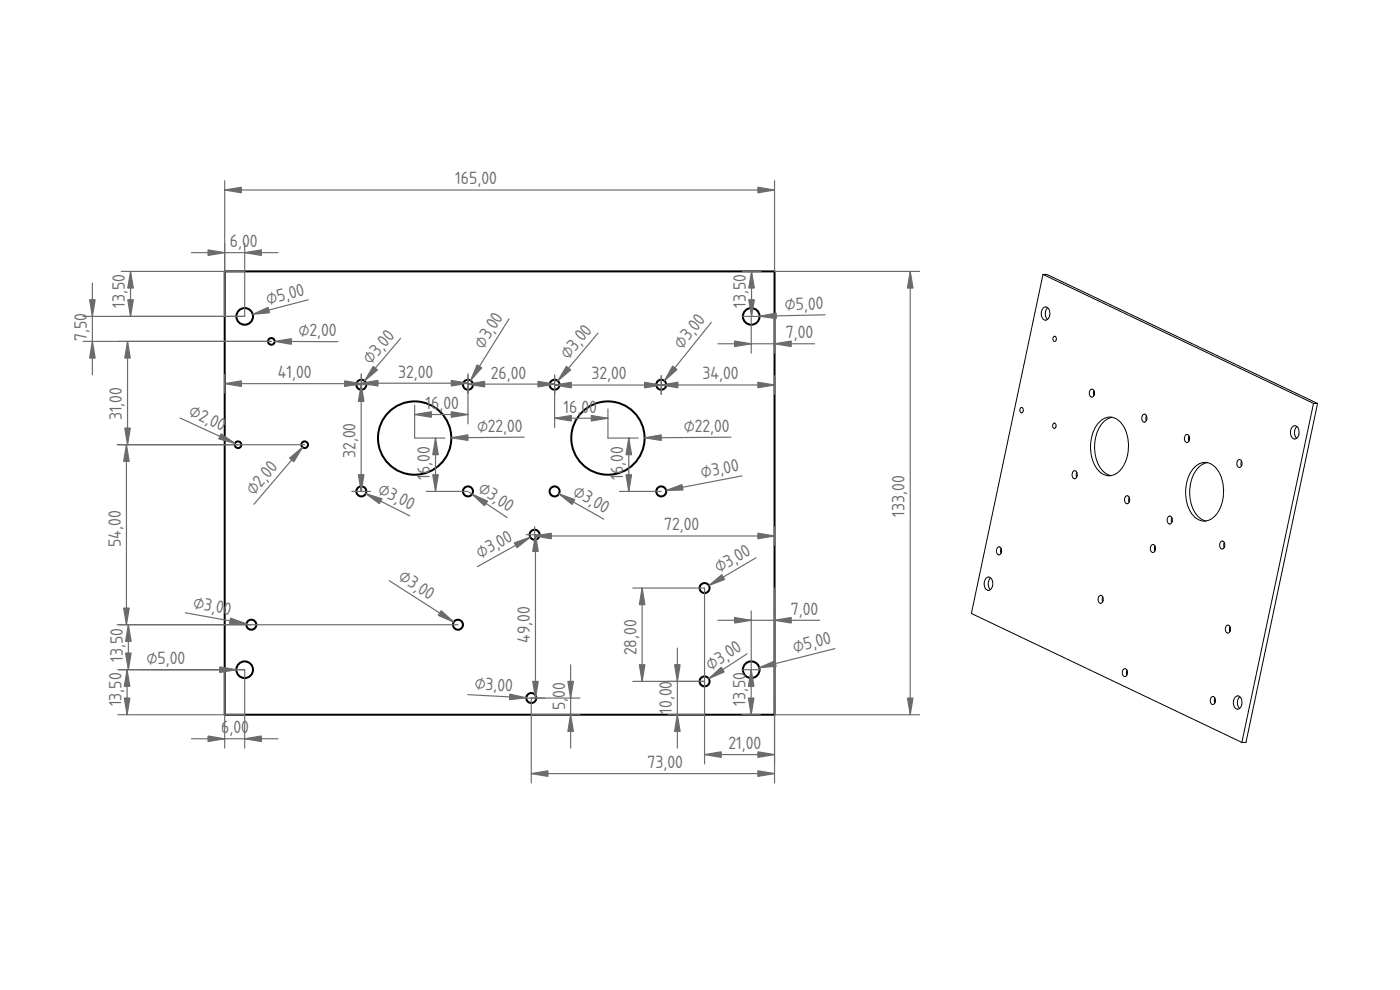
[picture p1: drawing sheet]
<svg xmlns="http://www.w3.org/2000/svg" width="420mm" height="297mm" viewBox="0 0 420 297" stroke-linecap="round" stroke-linejoin="round" font-family="sans-serif">
<path d="M149.9 147.9h.1" fill="none" stroke="#000" stroke-width=".3"/>
<g fill="#fff">
<circle cx="124.4" cy="131.4" r="11"/>
<circle cx="182.4" cy="131.4" r="11"/>
<circle cx="73.4" cy="94.9" r="2.5"/>
<circle cx="225.5" cy="94.9" r="2.5"/>
<circle cx="73.4" cy="200.9" r="2.5"/>
<circle cx="225.5" cy="200.9" r="2.5"/>
<circle cx="211.4" cy="176.4" r="1.5"/>
<circle cx="75.4" cy="187.4" r="1.5"/>
<circle cx="160.4" cy="160.4" r="1.5"/>
<circle cx="198.4" cy="115.4" r="1.5"/>
<circle cx="108.4" cy="115.4" r="1.5"/>
<circle cx="166.4" cy="115.4" r="1.5"/>
<circle cx="108.4" cy="147.4" r="1.5"/>
<circle cx="137.4" cy="187.4" r="1.5"/>
<circle cx="166.4" cy="147.4" r="1.5"/>
<circle cx="140.4" cy="147.4" r="1.5"/>
<circle cx="198.4" cy="147.4" r="1.5"/>
<circle cx="140.4" cy="115.4" r="1.5"/>
<circle cx="159.4" cy="209.4" r="1.5"/>
<circle cx="211.4" cy="204.4" r="1.5"/>
<circle cx="71.4" cy="133.4" r="1"/>
<circle cx="91.4" cy="133.4" r="1"/>
<circle cx="81.4" cy="102.4" r="1"/>
</g>
<g fill="none" stroke="#000" stroke-width=".6">
<path d="M67.4 81.4h165.1v133h-165.1z"/>
<circle cx="73.4" cy="94.9" r="2.5"/>
<circle cx="225.5" cy="94.9" r="2.5"/>
<circle cx="81.4" cy="102.4" r="1"/>
<circle cx="108.4" cy="115.4" r="1.5"/>
<circle cx="140.4" cy="115.4" r="1.5"/>
<circle cx="166.4" cy="115.4" r="1.5"/>
<circle cx="198.4" cy="115.4" r="1.5"/>
<circle cx="71.4" cy="133.4" r="1"/>
<circle cx="91.4" cy="133.4" r="1"/>
<circle cx="124.4" cy="131.4" r="11"/>
<circle cx="182.4" cy="131.4" r="11"/>
<circle cx="108.4" cy="147.4" r="1.5"/>
<circle cx="140.4" cy="147.4" r="1.5"/>
<circle cx="166.4" cy="147.4" r="1.5"/>
<circle cx="198.4" cy="147.4" r="1.5"/>
<circle cx="160.4" cy="160.4" r="1.5"/>
<circle cx="211.4" cy="176.4" r="1.5"/>
<circle cx="75.4" cy="187.4" r="1.5"/>
<circle cx="137.4" cy="187.4" r="1.5"/>
<circle cx="73.4" cy="200.9" r="2.5"/>
<circle cx="159.4" cy="209.4" r="1.5"/>
<circle cx="211.4" cy="204.4" r="1.5"/>
<circle cx="225.5" cy="200.9" r="2.5"/>
</g>
<path d="M149.9 147.9h.1M343.5 152.6h.1" fill="none" stroke="#000" stroke-width=".3"/>
<g fill="none" stroke="#6b6b6b" stroke-width=".35">
<path d="M67.4 54.2v40.7M67.4 57h165.1M232.5 54.2v27.2h43.5M57.4 75.8h26M73.4 73v21.9h-48.5M27.7 84.9v27.5M36.4 81.4h37M39.2 81.4v13.5M92.5 89.9l-16.6 4.4M152.8 95.7l-11.6 18.5M179.5 100l-12.1 14.3M213.5 96.7l-14.1 17.6"/>
<path d="M222.7 94.9h5.7M222.7 81.4h5.7M225.5 94.9v11M225.5 81.4v13.5M232.5 94.9v11M247.6 94.5l-19.7 .4M273.2 81.4v133M24.9 102.4h56.5M38.3 102.4v31M67.4 115.1h41M67.4 112.3v5.6M82.4 102.4l19 .1"/>
<path d="M105.6 115.4h5.6M108.4 112.2v35.2M108.4 115h32M120.2 101.5l-10.8 12.8M140.4 112.2v15M140.4 115.3h26M166.4 112.5v15.8M198.4 112.7v5.6M215.4 103.1h29.1M232.5 115.5h-66.1M232.5 112.7v5.6M35.1 133.4h56.3"/>
<path d="M37.9 133.4v54M54 125.4l16.5 7.6M90.8 134.2l-14.6 17.1M124.4 121.6v9.8h9.1M124.4 124.4h16M130.7 131.4v16M157.3 131.2l-21.9 .1M166.4 125.5h16M182.4 122.7v8.7h9.1M188.7 131.4v16M219.4 131.2l-26 .2M105.6 147.4h5.6"/>
<path d="M109.8 148.1l13.2 6.7M127.9 147.4h12.5M140.7 147.6l11.5 7.7M160.4 158v5.6M167.8 148.2l13.4 7.6M185.9 147.4h12.5M222.7 142.8l-22.8 4.4M232.5 158v5.6M116.8 174.2l19.4 12.4M157.9 160.4h5.6M159.1 161.2l-15.8 8.8M160.4 160.8h72.1"/>
<path d="M160.7 160.4v49M189.9 176.4h21.5v52.8M192.7 176.4v28M226.9 167.4l-14.2 8.3M232.5 176.4v58.5M35.1 187.4h102.3M38.5 187.4v13.5M55.6 183.9l18.4 3.3M171.2 199.4v25M203.3 194.4v30M215.4 186.1h30.6M224.2 196.2l-11.6 7.5"/>
<path d="M225.5 183.3l-.1 31.1M250.6 194.6l-22.7 5.7M35.3 200.9h38.1v23.6M35.3 214.4h38.1M38.1 200.9v13.5M67.4 200.9v23.6M140.4 208.4l17.5 1M157.9 209.4h16.1M159.4 214.4h14.6M159.4 209.4v25.5M189.9 204.4h21.5M200.5 214.4h10.9"/>
<path d="M222.6 200.9h5.6M222.6 214.4h5.6M232.5 214.4h43.5M57.4 221.7h26M159.4 232.1h73.1M211.4 226.4h21.1"/>
</g>
<g fill="#6b6b6b" stroke="#6b6b6b" stroke-width=".35">
<path d="M75.9 94.3l4.6-2.1 .4 1.6z"/>
<path d="M227.9 94.9l5-1 .1 1.7z"/>
<path d="M82.4 102.4l5-.8v1.7z"/>
<path d="M86.9 137.5l3.9-3.3-2.6 4.3z"/>
<path d="M66.3 130.2l4.2 2.8-4.9-1.3z"/>
<path d="M112 109.9l1.3 1.1-3.9 3.3z"/>
<path d="M143.2 109.5l1.4 .9-3.4 3.8z"/>
<path d="M170 109.9l1.3 1.1-3.9 3.3z"/>
<path d="M201.9 109.8l1.3 1.1-3.8 3.4z"/>
<path d="M109.8 148.1l4.8 1.5-.7 1.5z"/>
<path d="M141.7 148.3l4.6 2.1-.9 1.3z"/>
<path d="M167.8 148.2l4.7 1.7-.8 1.5z"/>
<path d="M199.9 147.2l4.8-1.8 .3 1.6z"/>
<path d="M135.4 131.3l5-.8v1.6z"/>
<path d="M193.4 131.4l5-.9 .1 1.7z"/>
<path d="M227.9 200.3l4.6-2 .4 1.6z"/>
<path d="M65.9 200.1l5 .8-5 .9z"/>
<path d="M69.2 185.5l4.8 1.7-5.1-.1z"/>
<path d="M132.4 183.2l3.8 3.4-4.7-2z"/>
<path d="M153 208.3l4.9 1.1-5 .5z"/>
<path d="M154.4 162.9l4.7-1.7-3.9 3.1z"/>
<path d="M212.7 175.7l3.9-3.3 .9 1.5z"/>
<path d="M212.7 203.6l3.8-3.4 .9 1.4z"/>
<path d="M38.3 89.9h1.7l-.8 5z"/>
<path d="M39.2 81.4l.8 5h-1.7z"/>
<path d="M27.7 102.4l.9 5h-1.7z"/>
<path d="M26.9 89.9h1.7l-.9 5z"/>
<path d="M37.4 128.4h1.7l-.8 5z"/>
<path d="M38.3 102.4l.8 5h-1.7z"/>
<path d="M37.1 182.4h1.7l-.9 5z"/>
<path d="M37.9 133.4l.9 5h-1.7z"/>
<path d="M38.1 200.9l.9 5h-1.7z"/>
<path d="M37.3 209.4h1.7l-.9 5z"/>
<path d="M37.7 195.9h1.7l-.9 5z"/>
<path d="M38.5 187.4l.9 5h-1.7z"/>
<path d="M108.4 115.4l.8 5h-1.6z"/>
<path d="M107.6 142.4h1.6l-.8 5z"/>
<path d="M135.4 114.1l5 .9-5 .8z"/>
<path d="M108.4 115l5-.9v1.7z"/>
<path d="M103.4 114.3l5 .8-5 .8z"/>
<path d="M67.4 115.1l5-.8v1.6z"/>
<path d="M161.4 114.4l5 .9-5 .8z"/>
<path d="M140.4 115.3l5-.9v1.7z"/>
<path d="M166.4 115.5l5-.8v1.7z"/>
<path d="M193.4 114.7l5 .8-5 .9z"/>
<path d="M198.4 115.5l5-.8v1.6z"/>
<path d="M227.5 114.7l5 .8-5 .8z"/>
<path d="M187.9 142.4h1.6l-.8 5z"/>
<path d="M188.7 131.4l.8 5h-1.6z"/>
<path d="M129.9 142.4h1.6l-.8 5z"/>
<path d="M130.7 131.4l.8 5h-1.6z"/>
<path d="M135.4 123.5l5 .9-5 .8z"/>
<path d="M124.4 124.4l5-.9v1.7z"/>
<path d="M177.4 124.7l5 .8-5 .8z"/>
<path d="M166.4 125.5l5-.8v1.6z"/>
<path d="M160.4 160.8l5-.8v1.7z"/>
<path d="M227.5 160l5 .8-5 .9z"/>
<path d="M159.4 232.1l5-.8v1.6z"/>
<path d="M227.5 231.3l5 .8-5 .8z"/>
<path d="M159.9 204.4h1.6l-.8 5z"/>
<path d="M160.7 160.4l.8 5h-1.6z"/>
<path d="M191.9 199.4h1.6l-.8 5z"/>
<path d="M192.7 176.4l.8 5h-1.6z"/>
<path d="M211.4 226.4l5-.8v1.6z"/>
<path d="M227.5 225.6l5 .8-5 .8z"/>
<path d="M170.4 204.4h1.7l-.9 5z"/>
<path d="M171.2 214.4l.9 5h-1.7z"/>
<path d="M202.4 199.4h1.7l-.8 5z"/>
<path d="M203.3 214.4l.8 5h-1.7z"/>
<path d="M73.4 221.7l5-.9v1.7z"/>
<path d="M62.4 220.8l5 .9-5 .8z"/>
<path d="M224.7 89.9h1.7l-.9 5z"/>
<path d="M225.5 81.4l.9 5h-1.7z"/>
<path d="M220.4 102.3l5.1 .8-5.1 .9z"/>
<path d="M232.5 103.1l5-.8v1.7z"/>
<path d="M73.4 75.8l5-.8v1.6z"/>
<path d="M62.4 75l5 .8-5 .8z"/>
<path d="M225.4 200.9l.9 5h-1.7z"/>
<path d="M224.6 209.4h1.7l-.9 5z"/>
<path d="M220.4 185.3l5.1 .8-5.1 .8z"/>
<path d="M232.5 186.1l5-.8v1.6z"/>
<path d="M67.4 57l5-.8v1.6z"/>
<path d="M227.5 56.2l5 .8-5 .8z"/>
<path d="M273.2 81.4l.8 5h-1.7z"/>
<path d="M272.3 209.4h1.7l-.8 5z"/>
</g>
<path d="M313 82.3l1.2 .1 81.2 38.7-21.5 101.7h-1.2l-81.2-38.7z" fill-rule="evenodd" fill="#fff"/>
<path d="M343.5 152.6h.1" fill="none" stroke="#000" stroke-width=".3"/>
<path d="M313 82.3l81.2 38.7-21.5 101.8-81.2-38.7z" fill-rule="evenodd" fill="#fff"/>
<path d="M343.5 152.6h.1" fill="none" stroke="#000" stroke-width=".3"/>
<g fill="#fff">
<path d="M330 126.5a4.3 4.3 0 0 1 7 1.2 11.9 11.9 0 0 1-1.4 14 4.2 4.2 0 0 1-6.5-1.2 12 12 0 0 1 .9-14z" fill-rule="evenodd"/>
<path d="M358.6 140.1a4.3 4.3 0 0 1 7 1.2 11.9 11.9 0 0 1-1.5 14 4.2 4.2 0 0 1-6.5-1.2 12 12 0 0 1 1-14z" fill-rule="evenodd"/>
<path d="M359.5 140.5a3.1 3.1 0 0 1 4.6-.9 11.1 11.1 0 0 1 2.5 11.6 6.6 6.6 0 0 1-4.7 5.1 7 7 0 0 1-4.7-6.5 11.9 11.9 0 0 1 2.3-9.3z" fill-rule="evenodd"/>
<path d="M330.9 126.9a3.1 3.1 0 0 1 4.7-.9 11.1 11.1 0 0 1 2.5 11.6 6.6 6.6 0 0 1-4.7 5.1 7 7 0 0 1-4.7-6.5 11.9 11.9 0 0 1 2.2-9.3z" fill-rule="evenodd"/>
<path d="M394.2 121l1.2 .1-21.5 101.7h-1.2z" fill-rule="evenodd"/>
<path d="M313 82.3l1.2 .1 81.2 38.7-1.2-.1z" fill-rule="evenodd"/>
<path d="M330 126.5a4.1 4.1 0 0 1 3.8-1.3 7 7 0 0 0-5 6.3 10.7 10.7 0 0 0 3.1 10.6l1.5 .6a4.6 4.6 0 0 1-4.8-3.1 12 12 0 0 1 1.4-13.1z" fill-rule="evenodd"/>
<path d="M358.6 140.1a4.1 4.1 0 0 1 3.7-1.3 7 7 0 0 0-5 6.3 10.7 10.7 0 0 0 3.1 10.6l1.5 .6a4.6 4.6 0 0 1-4.8-3.1 12 12 0 0 1 1.5-13.1z" fill-rule="evenodd"/>
<path d="M370.8 209a1.22 1.22 0 0 1 1.4 0 1.22 1.22 0 0 1 .5 1.3 1.96 1.96 0 0 1-1.3 2.5 2.31 2.31 0 0 1-.6-3.8z" fill-rule="evenodd"/>
<path d="M313.2 92.3a1.22 1.22 0 0 1 1.3 0 1.22 1.22 0 0 1 .5 1.3 1.96 1.96 0 0 1-1.3 2.5 2.31 2.31 0 0 1-.5-3.8z" fill-rule="evenodd"/>
<path d="M388 128a1.22 1.22 0 0 1 1.3 0 1.22 1.22 0 0 1 .5 1.2 1.96 1.96 0 0 1-1.3 2.5 2.31 2.31 0 0 1-.5-3.7z" fill-rule="evenodd"/>
<path d="M296 173.4a1.22 1.22 0 0 1 1.4 0 1.22 1.22 0 0 1 .5 1.2 1.96 1.96 0 0 1-1.3 2.5 2.31 2.31 0 0 1-.6-3.7z" fill-rule="evenodd"/>
<path d="M370.8 209l.7-.2 .6 .2a2.62 2.62 0 0 0-.1 3.6 1.21 1.21 0 0 1-1.3-.1 1.21 1.21 0 0 1-.5-1.2v-1.1z" fill-rule="evenodd"/>
<path d="M313.2 92.3l.6-.2 .6 .2a2.62 2.62 0 0 0 0 3.5 1.21 1.21 0 0 1-1.4 0 1.21 1.21 0 0 1-.5-1.2l.1-1.1z" fill-rule="evenodd"/>
<path d="M388 128l.6-.3 .6 .3a2.62 2.62 0 0 0-.1 3.5 1.21 1.21 0 0 1-1.3 0 1.21 1.21 0 0 1-.5-1.3v-1z" fill-rule="evenodd"/>
<path d="M296 173.4l.7-.3 .6 .3a2.62 2.62 0 0 0-.1 3.5 1.21 1.21 0 0 1-1.3 0 1.21 1.21 0 0 1-.5-1.3v-1z" fill-rule="evenodd"/>
<path d="M314.4 92.3a2.62 2.62 0 0 1 0 3.5 2.62 2.62 0 0 1 0-3.5z" fill-rule="evenodd"/>
<path d="M372.1 209a2.62 2.62 0 0 1-.1 3.6 2.62 2.62 0 0 1 .1-3.6z" fill-rule="evenodd"/>
<path d="M389.2 128a2.62 2.62 0 0 1-.1 3.5 2.62 2.62 0 0 1 .1-3.5z" fill-rule="evenodd"/>
<path d="M297.3 173.4a2.62 2.62 0 0 1-.1 3.5 2.62 2.62 0 0 1 .1-3.5z" fill-rule="evenodd"/>
<path d="M299.3 164.4a.81 .81 0 0 1 1-.1 .81 .81 0 0 1 .3 1.1 .84 .84 0 0 1-.8 1.1 .84 .84 0 0 1-.8-1.2z" fill-rule="evenodd"/>
<path d="M329.8 179a.81 .81 0 0 1 1-.1 .81 .81 0 0 1 .3 1 .84 .84 0 0 1-.8 1.1 .84 .84 0 0 1-.7-1.2z" fill-rule="evenodd"/>
<path d="M363.5 209.3a.81 .81 0 0 1 1-.1 .81 .81 0 0 1 .3 1.1 .84 .84 0 0 1-.9 1.1 .84 .84 0 0 1-.7-1.2z" fill-rule="evenodd"/>
<path d="M337.7 149.1a.81 .81 0 0 1 1.1-.1 .81 .81 0 0 1 .2 1 .84 .84 0 0 1-.8 1.1 .84 .84 0 0 1-.7-1.2z" fill-rule="evenodd"/>
<path d="M345.5 163.7a.81 .81 0 0 1 1-.1 .81 .81 0 0 1 .3 1 .84 .84 0 0 1-.9 1.1 .84 .84 0 0 1-.7-1.1z" fill-rule="evenodd"/>
<path d="M350.5 155.2a.81 .81 0 0 1 1.1-.1 .81 .81 0 0 1 .2 1 .84 .84 0 0 1-.8 1.1 .84 .84 0 0 1-.7-1.2z" fill-rule="evenodd"/>
<path d="M342.9 124.6a.81 .81 0 0 1 1.1-.1 .81 .81 0 0 1 .2 1 .84 .84 0 0 1-.8 1.1 .84 .84 0 0 1-.7-1.2z" fill-rule="evenodd"/>
<path d="M322 141.6a.81 .81 0 0 1 1-.1 .81 .81 0 0 1 .3 1 .84 .84 0 0 1-.8 1.1 .84 .84 0 0 1-.8-1.2z" fill-rule="evenodd"/>
<path d="M337.1 201a.81 .81 0 0 1 1-.1 .81 .81 0 0 1 .3 1 .84 .84 0 0 1-.9 1.1 .84 .84 0 0 1-.7-1.2z" fill-rule="evenodd"/>
<path d="M371.4 138.2a.81 .81 0 0 1 1.1-.1 .81 .81 0 0 1 .3 1 .84 .84 0 0 1-.9 1.1 .84 .84 0 0 1-.7-1.2z" fill-rule="evenodd"/>
<path d="M327.2 117.1a.81 .81 0 0 1 1-.1 .81 .81 0 0 1 .3 1 .84 .84 0 0 1-.9 1.1 .84 .84 0 0 1-.7-1.2z" fill-rule="evenodd"/>
<path d="M366.3 162.7a.81 .81 0 0 1 1-.1 .81 .81 0 0 1 .3 1 .84 .84 0 0 1-.9 1.1 .84 .84 0 0 1-.7-1.2z" fill-rule="evenodd"/>
<path d="M355.7 130.7a.81 .81 0 0 1 1-.1 .81 .81 0 0 1 .3 1 .84 .84 0 0 1-.8 1.1 .84 .84 0 0 1-.7-1.2z" fill-rule="evenodd"/>
<path d="M368 187.9a.81 .81 0 0 1 1-.1 .81 .81 0 0 1 .3 1 .84 .84 0 0 1-.9 1.1 .84 .84 0 0 1-.7-1.2z" fill-rule="evenodd"/>
<path d="M299.3 164.4l.2-.2a.63 .63 0 0 1 .9 .4l-.1 .7 .1 .7a.63 .63 0 0 1-.5 .5 .63 .63 0 0 1-.6-.4 1.7 1.7 0 0 1 0-1.7z" fill-rule="evenodd"/>
<path d="M363.5 209.3l.2-.2a.63 .63 0 0 1 .9 .4l-.2 .7 .2 .7a.63 .63 0 0 1-.6 .5 .63 .63 0 0 1-.6-.4 1.7 1.7 0 0 1 .1-1.7z" fill-rule="evenodd"/>
<path d="M329.8 179l.2-.3a.63 .63 0 0 1 1 .4l-.2 .7 .1 .8a.63 .63 0 0 1-.5 .4 .63 .63 0 0 1-.6-.3 1.7 1.7 0 0 1 0-1.7z" fill-rule="evenodd"/>
<path d="M350.5 155.2l.3-.3a.63 .63 0 0 1 .9 .4l-.2 .7 .2 .8a.63 .63 0 0 1-.6 .4 .63 .63 0 0 1-.6-.3 1.7 1.7 0 0 1 0-1.7z" fill-rule="evenodd"/>
<path d="M342.9 124.6l.3-.3a.63 .63 0 0 1 .9 .4l-.2 .8 .1 .7a.63 .63 0 0 1-.5 .4 .63 .63 0 0 1-.6-.3 1.7 1.7 0 0 1 0-1.7z" fill-rule="evenodd"/>
<path d="M345.5 163.7l.2-.2a.63 .63 0 0 1 .9 .3l-.2 .8 .2 .7a.63 .63 0 0 1-.6 .5 .63 .63 0 0 1-.6-.4 1.7 1.7 0 0 1 .1-1.7z" fill-rule="evenodd"/>
<path d="M366.3 162.7l.2-.3a.63 .63 0 0 1 .9 .4l-.2 .7 .2 .8a.63 .63 0 0 1-.6 .4 .63 .63 0 0 1-.6-.3 1.7 1.7 0 0 1 .1-1.7z" fill-rule="evenodd"/>
<path d="M368 187.9l.2-.2a.63 .63 0 0 1 .9 .3l-.1 .8 .1 .7a.63 .63 0 0 1-.5 .4 .63 .63 0 0 1-.7-.3 1.7 1.7 0 0 1 .1-1.7z" fill-rule="evenodd"/>
<path d="M337.7 149.1l.3-.3a.63 .63 0 0 1 .9 .4l-.2 .7 .2 .8a.63 .63 0 0 1-.6 .4 .63 .63 0 0 1-.6-.3 1.7 1.7 0 0 1 0-1.7z" fill-rule="evenodd"/>
<path d="M337.1 201l.2-.3a.63 .63 0 0 1 .9 .4l-.2 .7 .2 .8a.63 .63 0 0 1-.6 .4 .63 .63 0 0 1-.6-.4 1.7 1.7 0 0 1 .1-1.6z" fill-rule="evenodd"/>
<path d="M322 141.6l.2-.3a.63 .63 0 0 1 .9 .4l-.1 .7 .1 .8a.63 .63 0 0 1-.5 .4 .63 .63 0 0 1-.6-.3 1.7 1.7 0 0 1 0-1.7z" fill-rule="evenodd"/>
<path d="M355.7 130.7l.3-.3a.63 .63 0 0 1 .9 .4l-.2 .8 .1 .7a.63 .63 0 0 1-.5 .4 .63 .63 0 0 1-.6-.3 1.7 1.7 0 0 1 0-1.7z" fill-rule="evenodd"/>
<path d="M371.4 138.2l.3-.3a.63 .63 0 0 1 .9 .4l-.2 .8 .2 .7a.63 .63 0 0 1-.6 .4 .63 .63 0 0 1-.6-.3 1.7 1.7 0 0 1 0-1.7z" fill-rule="evenodd"/>
<path d="M327.2 117.1l.2-.3a.63 .63 0 0 1 .9 .4l-.2 .8 .2 .7a.63 .63 0 0 1-.6 .4 .63 .63 0 0 1-.6-.3 1.7 1.7 0 0 1 .1-1.7z" fill-rule="evenodd"/>
<path d="M306.2 122.5a.59 .59 0 0 1 .8 0 .59 .59 0 0 1 .1 .8l-.3 .5h-.4l-.3-.8z" fill-rule="evenodd"/>
<path d="M316.1 127.2a.59 .59 0 0 1 .8 0 .59 .59 0 0 1 0 .8l-.3 .5h-.4l-.3-.8z" fill-rule="evenodd"/>
<path d="M316.2 101.1a.59 .59 0 0 1 .7 0 .59 .59 0 0 1 .1 .8l-.3 .5h-.4l-.3-.7z" fill-rule="evenodd"/>
<path d="M331 179.1l.1 .8-.2 .7-.1-.8z" fill-rule="evenodd"/>
<path d="M328.3 117.2l.2 .8-.2 .7-.2-.7z" fill-rule="evenodd"/>
<path d="M300.4 164.6l.2 .8-.2 .6-.1-.7z" fill-rule="evenodd"/>
<path d="M372.6 138.3l.2 .8-.2 .7-.2-.7z" fill-rule="evenodd"/>
<path d="M338.9 149.2l.1 .8-.1 .7-.2-.8z" fill-rule="evenodd"/>
<path d="M344.1 124.7l.1 .8-.2 .7-.1-.7z" fill-rule="evenodd"/>
<path d="M323.1 141.7l.2 .8-.2 .7-.1-.8z" fill-rule="evenodd"/>
<path d="M346.6 163.8l.2 .8-.2 .7-.2-.7z" fill-rule="evenodd"/>
<path d="M351.7 155.3l.1 .8-.1 .7-.2-.8z" fill-rule="evenodd"/>
<path d="M338.2 201.1l.2 .8-.2 .7-.2-.8z" fill-rule="evenodd"/>
<path d="M356.9 130.8l.1 .8-.2 .7-.1-.7z" fill-rule="evenodd"/>
<path d="M364.6 209.5l.2 .8-.2 .6-.2-.7z" fill-rule="evenodd"/>
<path d="M367.4 162.8l.2 .8-.2 .7-.2-.8z" fill-rule="evenodd"/>
<path d="M369.1 188l.2 .8-.2 .7-.1-.7z" fill-rule="evenodd"/>
</g>
<g fill="none" stroke="#000" stroke-width=".3">
<path d="M313 82.3l-21.5 101.8 81.2 38.7M313 82.3l1.2 .1 81.2 38.7M313 82.3l81.2 38.7M313.2 92.3a1.24 1.24 0 0 1 1.3 .1 1.24 1.24 0 0 1 .5 1.2 2.04 2.04 0 0 1-1.3 2.5 2.31 2.31 0 0 1-.5-3.8zM314.4 92.3a2.62 2.62 0 0 0 0 3.5M316.2 101.1a.59 .59 0 0 1 .7 0 .59 .59 0 0 1 .1 .8l-.3 .5h-.4l-.3-.7zM327.2 117.1a.82 .82 0 0 1 1-.1 .82 .82 0 0 1 .3 1 .84 .84 0 0 1-.9 1.1 .84 .84 0 0 1-.7-1.2zM328.3 117.2l-.2 .8 .2 .7M306.2 122.5a.59 .59 0 0 1 .8 0 .59 .59 0 0 1 .1 .8l-.3 .5h-.4l-.3-.8zM316.1 127.2a.59 .59 0 0 1 .8 0 .59 .59 0 0 1 0 .8l-.3 .5h-.4l-.3-.8zM330 126.5a4.4 4.4 0 0 1 7.2 1.5 11.9 11.9 0 0 1-1.6 13.7 4.2 4.2 0 0 1-6.5-1.2 12 12 0 0 1 .9-14zM333.8 125.2a7 7 0 0 0-5 6.3 10.7 10.7 0 0 0 3.1 10.6l1.5 .6"/>
<path d="M342.9 124.6a.82 .82 0 0 1 1.1-.1 .82 .82 0 0 1 .2 1 .84 .84 0 0 1-.8 1.1 .84 .84 0 0 1-.7-1.2zM344.1 124.7l-.2 .8 .1 .7M355.7 130.7a.82 .82 0 0 1 1-.1 .82 .82 0 0 1 .3 1 .84 .84 0 0 1-.8 1.1 .84 .84 0 0 1-.7-1.2zM356.9 130.8l-.2 .8 .1 .7M362.3 138.8a7 7 0 0 0-5 6.3 10.7 10.7 0 0 0 3.1 10.6l1.5 .6M371.4 138.2a.82 .82 0 0 1 1.1-.1 .82 .82 0 0 1 .2 1 .84 .84 0 0 1-.8 1.1 .84 .84 0 0 1-.7-1.2zM372.6 138.3l-.2 .8 .2 .7M388 128a1.24 1.24 0 0 1 1.3 0 1.24 1.24 0 0 1 .5 1.2 2.04 2.04 0 0 1-1.3 2.5 2.31 2.31 0 0 1-.5-3.7zM389.2 128a2.62 2.62 0 0 0-.1 3.5M394.2 121l1.2 .1M394.2 121l-21.5 101.8M395.4 121.1l-21.5 101.7h-1.2"/>
<path d="M322 141.6a.82 .82 0 0 1 1-.1 .82 .82 0 0 1 .3 1 .84 .84 0 0 1-.8 1.1 .84 .84 0 0 1-.8-1.2zM323.1 141.7l-.1 .7 .1 .8M337.7 149.1a.82 .82 0 0 1 1.1-.1 .82 .82 0 0 1 .2 1 .84 .84 0 0 1-.8 1.1 .84 .84 0 0 1-.7-1.2zM338.9 149.2l-.2 .7 .2 .8M350.5 155.2a.82 .82 0 0 1 1.1-.1 .82 .82 0 0 1 .2 1 .84 .84 0 0 1-.8 1.1 .84 .84 0 0 1-.7-1.2zM351.7 155.3l-.2 .7 .2 .8M358.6 140.1a4.4 4.4 0 0 1 7.2 1.5 11.9 11.9 0 0 1-1.6 13.7 4.2 4.2 0 0 1-6.6-1.2 12 12 0 0 1 1-14zM296 173.4a1.24 1.24 0 0 1 1.4 0 1.24 1.24 0 0 1 .5 1.2 2.04 2.04 0 0 1-1.3 2.5 2.31 2.31 0 0 1-.6-3.7zM297.3 173.4a2.62 2.62 0 0 0-.1 3.5M299.3 164.4a.82 .82 0 0 1 1-.1 .82 .82 0 0 1 .3 1.1 .84 .84 0 0 1-.8 1.1 .84 .84 0 0 1-.8-1.2zM300.4 164.6l-.1 .7 .1 .7M329.8 179a.82 .82 0 0 1 1-.1 .82 .82 0 0 1 .3 1 .84 .84 0 0 1-.8 1.1 .84 .84 0 0 1-.7-1.2z"/>
<path d="M331 179.1l-.2 .7 .1 .8M345.5 163.7a.82 .82 0 0 1 1-.1 .82 .82 0 0 1 .3 1 .84 .84 0 0 1-.9 1.1 .84 .84 0 0 1-.7-1.1zM346.6 163.8l-.2 .8 .2 .7M366.3 162.7a.82 .82 0 0 1 1-.1 .82 .82 0 0 1 .3 1 .84 .84 0 0 1-.9 1.1 .84 .84 0 0 1-.7-1.2zM367.4 162.8l-.2 .7 .2 .8M368 187.9a.82 .82 0 0 1 1-.1 .82 .82 0 0 1 .3 1 .84 .84 0 0 1-.9 1.1 .84 .84 0 0 1-.7-1.2zM369.1 188l-.1 .8 .1 .7M337.1 201a.82 .82 0 0 1 1-.1 .82 .82 0 0 1 .3 1 .84 .84 0 0 1-.9 1.1 .84 .84 0 0 1-.7-1.2zM338.2 201.1l-.2 .7 .2 .8M363.5 209.3a.82 .82 0 0 1 1-.1 .82 .82 0 0 1 .3 1.1 .84 .84 0 0 1-.9 1.1 .84 .84 0 0 1-.7-1.2zM364.6 209.5l-.2 .7 .2 .7M370.8 209a1.24 1.24 0 0 1 1.4 .1 1.24 1.24 0 0 1 .5 1.2 2.04 2.04 0 0 1-1.3 2.5 2.31 2.31 0 0 1-.6-3.8z"/>
<path d="M372.1 209a2.62 2.62 0 0 0-.1 3.6"/>
</g>
<g font-size="5" fill="#6b6b6b">
<text x="136.6" y="55.3">165,00</text>
<text x="68.9" y="74.1">6,00</text>
<text x="37.5" y="92.4" transform="rotate(-90 37.5 92.4)">13,50</text>
<text x="80.4" y="91.4" transform="rotate(-15 80.4 91.4)">⌀5,00</text>
<text x="223.9" y="92.4" transform="rotate(-90 223.9 92.4)">13,50</text>
<text x="235.5" y="93" transform="rotate(-1 235.5 93)">⌀5,00</text>
<text x="89.6" y="100.8">⌀2,00</text>
<text x="235.8" y="101.5">7,00</text>
<text x="26.1" y="102.4" transform="rotate(-90 26.1 102.4)">7,50</text>
<text x="145" y="104.9" transform="rotate(-58 145 104.9)">⌀3,0</text>
<text x="204.7" y="105" transform="rotate(-51 204.7 105)">⌀3,0</text>
<text x="83.4" y="113.4">41,00</text>
<text x="111.2" y="109.6" transform="rotate(-50 111.2 109.6)">⌀3,0</text>
<text x="119.5" y="113.3">32,00</text>
<text x="147.3" y="113.6">26,00</text>
<text x="170.5" y="108" transform="rotate(-50 170.5 108)">⌀3,0</text>
<text x="177.5" y="113.9">32,00</text>
<text x="210.8" y="113.8">34,00</text>
<text x="56.4" y="124.7" transform="rotate(25 56.4 124.7)">⌀2,00</text>
<text x="127.7" y="122.7">16,00</text>
<text x="169.2" y="123.8">16,00</text>
<text x="36.6" y="126.1" transform="rotate(-90 36.6 126.1)">31,00</text>
<text x="143.2" y="129.6">⌀22,00</text>
<text x="205.2" y="129.6">⌀22,00</text>
<text x="106.7" y="137.4" transform="rotate(-90 106.7 137.4)">32,00</text>
<text x="210.7" y="143.4" transform="rotate(-11 210.7 143.4)">⌀3,00</text>
<text x="76.1" y="148.8" transform="rotate(-50 76.1 148.8)">⌀2,0</text>
<text x="113.1" y="147.9" transform="rotate(27 113.1 147.9)">⌀3,00</text>
<text x="129" y="144" transform="rotate(-90 129 144)">16,00</text>
<text x="143.2" y="147.3" transform="rotate(34 143.2 147.3)">⌀3,00</text>
<text x="171.6" y="148.4" transform="rotate(29 171.6 148.4)">⌀3,00</text>
<text x="187" y="144" transform="rotate(-90 187 144)">16,00</text>
<text x="271.5" y="155" transform="rotate(-90 271.5 155)">133,00</text>
<text x="199.3" y="159.1">72,00</text>
<text x="36.3" y="164.1" transform="rotate(-90 36.3 164.1)">54,00</text>
<text x="144.1" y="167.6" transform="rotate(-29 144.1 167.6)">⌀3,00</text>
<text x="119.3" y="173.8" transform="rotate(33 119.3 173.8)">⌀3,00</text>
<text x="215.7" y="172" transform="rotate(-30 215.7 172)">⌀3,00</text>
<text x="57.7" y="182.5" transform="rotate(10 57.7 182.5)">⌀3,00</text>
<text x="237.3" y="184.4">7,00</text>
<text x="159" y="192.9" transform="rotate(-90 159 192.9)">49,00</text>
<text x="191" y="196.6" transform="rotate(-90 191 196.6)">28,00</text>
<text x="238.5" y="195.9" transform="rotate(-14 238.5 195.9)">⌀5,00</text>
<text x="36.8" y="198.5" transform="rotate(-90 36.8 198.5)">13,50</text>
<text x="44" y="199.2">⌀5,00</text>
<text x="213.3" y="201.3" transform="rotate(-33 213.3 201.3)">⌀3,00</text>
<text x="142.4" y="206.8" transform="rotate(3 142.4 206.8)">⌀3,00</text>
<text x="169.6" y="209.4" transform="rotate(-90 169.6 209.4)">00</text>
<text x="36.5" y="211.9" transform="rotate(-90 36.5 211.9)">13,50</text>
<text x="169.6" y="213.1" transform="rotate(-90 169.6 213.1)">5,</text>
<text x="201.6" y="214.1" transform="rotate(-90 201.6 214.1)">10,00</text>
<text x="223.8" y="211.7" transform="rotate(-90 223.8 211.7)">13,50</text>
<text x="66.4" y="220">6</text>
<text x="68.9" y="220">,00</text>
<text x="218.6" y="224.7">21,00</text>
<text x="194.3" y="230.4">73,00</text>
</g>
</svg>
